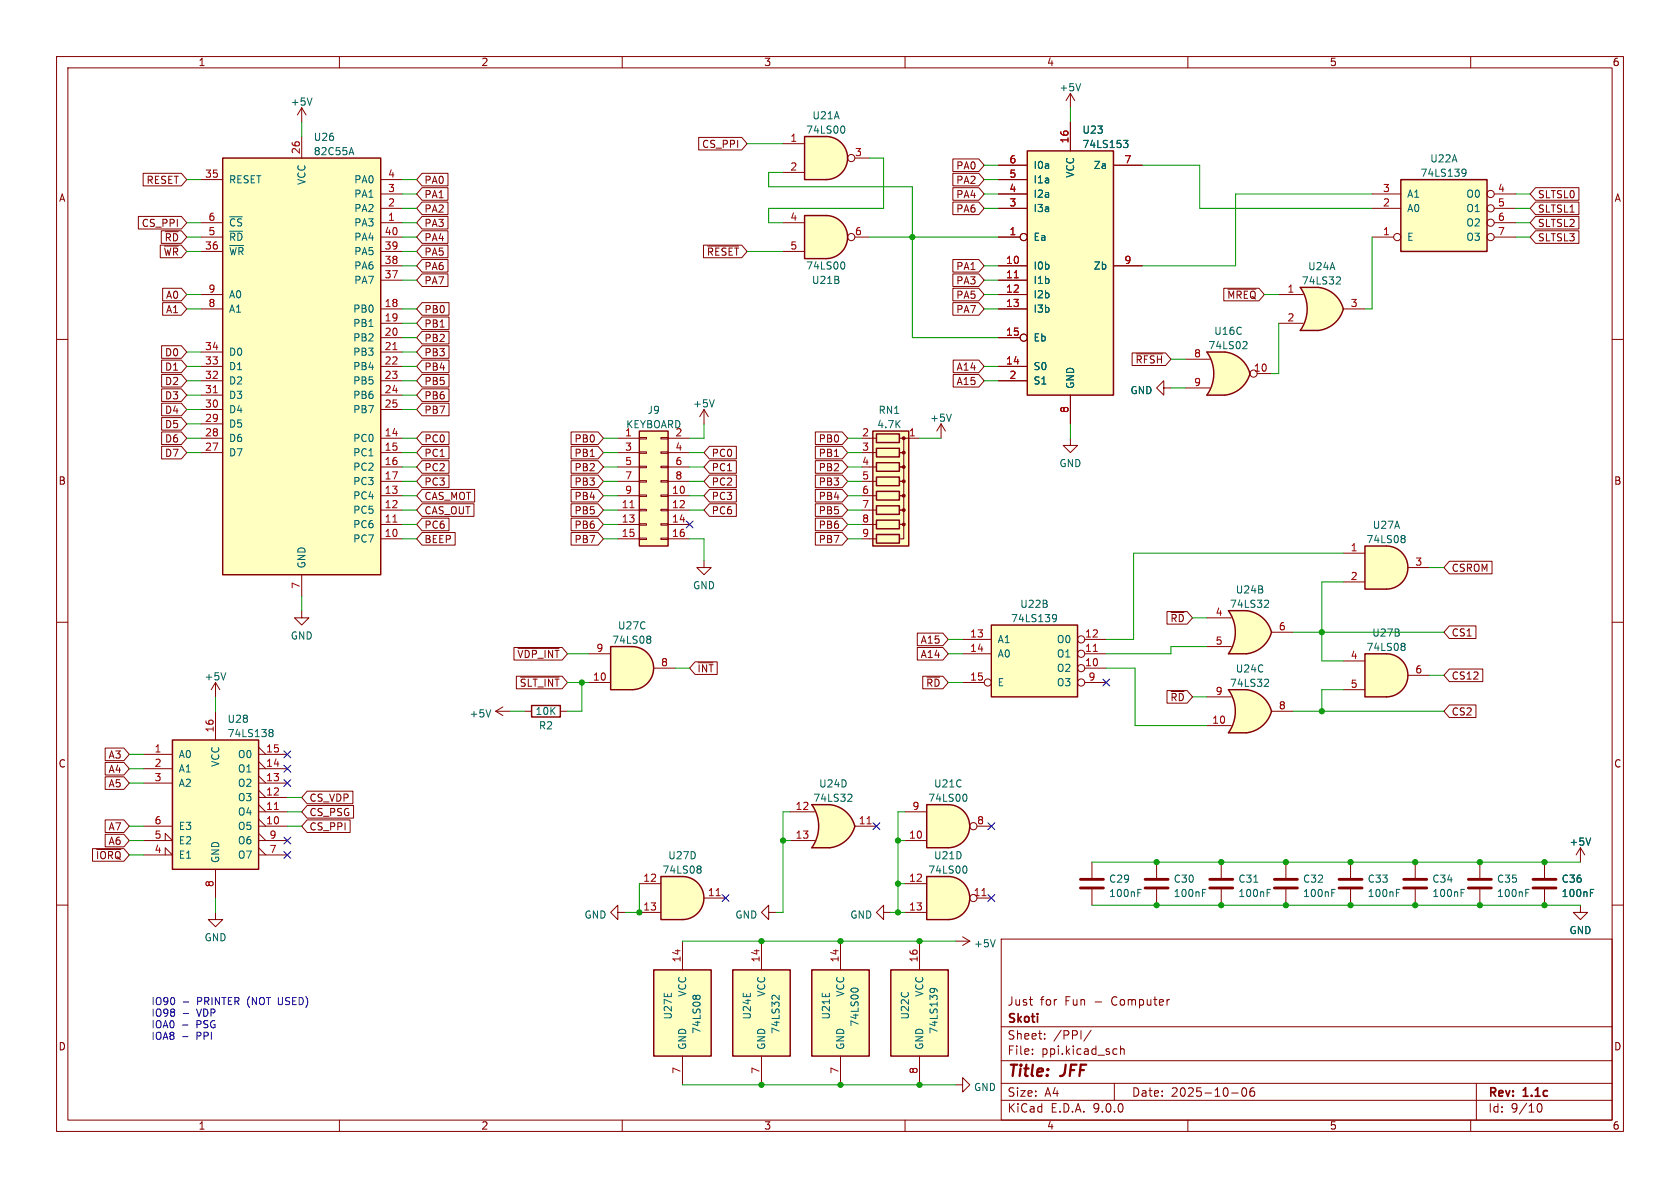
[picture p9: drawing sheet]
<svg xmlns="http://www.w3.org/2000/svg" width="297mm" height="210mm" viewBox="0 0 297 210" stroke-linecap="round" stroke-linejoin="round" font-family="sans-serif">
<g fill="none" stroke="#840000" stroke-width=".18">
<path d="M10 10h277v190h-277zM12 12h273v186h-273zM60 10v2M110 10v2M160 10v2M210 10v2M260 10v2M10 60h2M285 60h2M10 110h2M285 110h2M250.2 152.4v2.8"/>
<path d="M250.2 157.2v2.8M273 152.4v2.8M273 157.2v2.8M279.4 149.9l-.8 1.2M279.4 149.9l.8 1.2M279.4 149.9v2.5M10 160h2M38.1 161.3v1.3h1.3l-1.3 1.2-1.3-1.2h1.3M156.2 161.3v-1.3l-1.3 1.3 1.3 1.3v-1.3h1.3M177 166h108v32h-108zM182 176.7h.5M182.4 177.7h.1"/>
<path d="M206.6 176.7h.1M279.4 160v1.3h1.3l-1.3 1.3-1.3-1.3h1.3M285 160h2M60 198v2M110 198v2M160 198v2M177 194.5h108M177 191.5h108M177 187.5h108M177 181.5h108M182.5 186.3v.1M182.5 185.5v.1"/>
<path d="M184.7 183.6v.1M184.7 182.8v.1M192.9 182.1l-1.3 2M197 191.5v3M197.3 185.4l.2 .1M197.5 186.3l-.2 .1M198.1 184.9v1.5M198.1 185.5l.2-.1 .4 .1v.9M210 198v2M217.7 193.2h1.2M219.7 192.4l.2-.1a.81 .81 0 0 1 .6 .6 .81 .81 0 0 1-.3 .8l-.2 .1a.81 .81 0 0 1-.3-1.4zM221.7 192.3a.59 .59 0 0 0-.7 .6v.6l.1 .2 .4 .1 .2-.1 .1-.5-.1-.3h-.5l-.2 .3"/>
<path d="M260 198v2M261 191.5v6.5M271.7 195.7l.2-.5 .2-.1a.81 .81 0 0 1 .6 .6 .81 .81 0 0 1-.3 .8h-.4l-.3-.5"/>
</g>
<path d="M248.2 155.4h4M248.2 157h4M271 155.4h4.1M271 157h4.1" fill="none" stroke="#840000" stroke-width=".51"/>
<path d="M258.3 157.8h.4M258.3 157.2h.6M281.2 157.8h.4M281.2 157.2h.6M281.2 148.1l-.4 1.3" fill="none" stroke="#006464" stroke-width=".18"/>
<path d="M115.6 171.5h10.1v15.2h-10.1z" fill="#ffffc2"/>
<path d="M115.6 171.5h10.1v15.2h-10.1z" fill="none" stroke="#840000" stroke-width=".25"/>
<path d="M261.6 152.4v2.8M261.6 157.2v2.8M120.6 166.4v5.1M135.9 161.3v-1.3l-1.3 1.3 1.3 1.3v-1.3h1.3M120.6 186.7v5.1" fill="none" stroke="#840000" stroke-width=".18"/>
<path d="M269.7 157.8h.5M269.7 157.2h.6M123 176.2l-.3-.3-.2 .3v.2M123 176.2l.3-.3h.2l.2 .2 .1 .3M123 176.2v.2" fill="none" stroke="#006464" stroke-width=".18"/>
<path d="M259.6 155.4h4.1M259.6 157h4.1" fill="none" stroke="#840000" stroke-width=".51"/>
<path d="M113 76.2h5.1v20.3h-5.1z" fill="#ffffc2"/>
<path d="M113 76.2h5.1v20.3h-5.1z" fill="none" stroke="#840000" stroke-width=".25"/>
<g fill="none" stroke="#840000" stroke-width=".18">
<path d="M109.2 77.5h3.8M113 77.3h1.3v.3h-1.3zM113 79.9h1.3v.2h-1.3zM116.8 77.3h1.3v.3h-1.3zM116.8 79.9h1.3v.2h-1.3zM118.1 77.5h3.8M109.2 80h3.8M109.2 82.6h3.8M109.2 85.1h3.8M109.2 87.6h3.8M109.2 90.2h3.8M109.2 92.7h3.8"/>
<path d="M109.2 95.3h3.8M113 82.4h1.3v.3h-1.3zM113 85h1.3v.2h-1.3zM113 87.5h1.3v.3h-1.3zM113 90h1.3v.3h-1.3zM113 92.6h1.3v.2h-1.3zM113 95.1h1.3v.3h-1.3zM116.8 82.4h1.3v.3h-1.3zM116.8 85h1.3v.2h-1.3zM116.8 87.5h1.3v.3h-1.3zM116.8 90h1.3v.3h-1.3zM116.8 92.6h1.3v.2h-1.3z"/>
<path d="M116.8 95.1h1.3v.3h-1.3zM118.1 80h3.8M118.1 82.6h3.8M118.1 85.1h3.8M118.1 87.6h3.8M118.1 90.2h3.8M118.1 92.7h3.8M118.1 95.3h3.8M215.9 152.4v2.8M215.9 157.2v2.8"/>
</g>
<path d="M111.4 89.8h.7" fill="none" stroke="#a90000" stroke-width=".18"/>
<path d="M213.9 155.4h4M213.9 157h4" fill="none" stroke="#840000" stroke-width=".51"/>
<path d="M221.7 156h.7M224 157.8h.4M224 157.2h.6" fill="none" stroke="#006464" stroke-width=".18"/>
<path d="M154.3 76.2h6.4v20.3h-6.4z" fill="#ffffc2"/>
<path d="M154.3 76.2h6.4v20.3h-6.4zM154.9 76.7h4.1v1.5h-4.1zM154.9 79.2h4.1v1.6h-4.1zM154.9 81.8h4.1v1.5h-4.1zM154.9 84.3h4.1v1.6h-4.1zM154.9 86.9h4.1v1.5h-4.1zM154.9 89.4h4.1v1.5h-4.1zM154.9 91.9h4.1v1.6h-4.1zM154.9 94.5h4.1v1.5h-4.1z" fill="none" stroke="#840000" stroke-width=".25"/>
<g fill="#840000" stroke="#840000" stroke-width=".18">
<circle cx="159.8" cy="77.5" r=".25"/>
<circle cx="159.8" cy="80" r=".25"/>
<circle cx="159.8" cy="82.5" r=".25"/>
<circle cx="159.8" cy="85.1" r=".25"/>
<circle cx="159.8" cy="87.6" r=".25"/>
<circle cx="159.8" cy="90.2" r=".25"/>
<circle cx="159.8" cy="92.7" r=".25"/>
</g>
<g fill="none" stroke="#840000" stroke-width=".18">
<path d="M153.7 77.5h1.2M159 77.5h.8v2.5h-.8h.8v2.6h-.8h.8v2.5h-.8h.8v2.5h-.8h.8v2.6h-.8h.8v2.5h-.8h.8v2.6h-.8M160 77.5h2.6M166.4 74.9l-.8 1.3M166.4 74.9l.7 1.3M166.4 74.9v2.6M153.7 80h1.2M153.7 82.6h1.2M153.7 85.1h1.2M153.7 87.6h1.2M153.7 90.2h1.2M153.7 92.7h1.2"/>
<path d="M153.7 95.3h1.2"/>
</g>
<path d="M168.2 73.2l-.4 1.3" fill="none" stroke="#006464" stroke-width=".18"/>
<path d="M143.5 142.2h3.2M143.5 149.9h3.2" fill="none" stroke="#ffffc2" stroke-width=".18"/>
<g fill="#ffffc2" stroke="#ffffc2" stroke-width=".18">
<path d="M146.1 144.7l5 1.4a5.2 5.2 0 0 1-4.4 3.8z"/>
<path d="M146.7 142.2a5.1 5.1 0 0 1 4.4 3.9l-4.9 1.2z"/>
</g>
<path d="M143.5 142.2h3.2v7.7h-3.2a6.7 6.7 0 0 0 0-7.7z" fill="#ffffc2"/>
<path d="M94 124.7h5.1v2h-5.1zM143.5 142.2h3.2a5.1 5.1 0 0 1 4.4 3.9 5.2 5.2 0 0 1-4.4 3.8h-3.2a6.6 6.6 0 0 0 0-7.7z" fill="none" stroke="#840000" stroke-width=".25"/>
<path d="M87.6 125.7h2.6M87.6 125.7l1.3 .8M88.9 125l-1.3 .7M92.7 125.7h1.3M99.1 125.7h1.2M139.7 143.5h4.3M139.7 148.6h4.3M151.1 146.1h3.8" fill="none" stroke="#840000" stroke-width=".18"/>
<path d="M153.3 145.6h.7" fill="none" stroke="#a90000" stroke-width=".18"/>
<path d="M86.8 125.5l-.5 1.2M150.1 140.4h.4l.1 .3-.8 1h.8" fill="none" stroke="#006464" stroke-width=".18"/>
<path d="M245.1 115.6a3.8 3.8 0 0 1 3.8 3.8 3.8 3.8 0 0 1-3.8 3.8z" fill="#ffffc2" stroke="#ffffc2" stroke-width=".18"/>
<path d="M241.3 115.6h3.8v7.6h-3.8z" fill="#ffffc2"/>
<path d="M241.3 115.6h3.8a3.8 3.8 0 0 1 3.8 3.8 3.8 3.8 0 0 1-3.8 3.8h-3.8z" fill="none" stroke="#840000" stroke-width=".25"/>
<path d="M237.5 116.8h3.8M248.9 119.4h3.8M237.5 121.9h3.8M204.5 152.4v2.8M204.5 157.2v2.8" fill="none" stroke="#840000" stroke-width=".18"/>
<path d="M247.9 113.7h.3l.2 .3-.2 .3M247.9 114.3h.3M248.2 114.3l.2 .2v.2l-.1 .2-.4 .1M212.6 157.8h.4M212.6 157.2h.6" fill="none" stroke="#006464" stroke-width=".18"/>
<path d="M202.4 155.4h4.1M202.4 157h4.1" fill="none" stroke="#840000" stroke-width=".51"/>
<path d="M39.4 27.9h27.9v73.7h-27.9z" fill="#ffffc2"/>
<path d="M39.4 27.9h27.9v73.7h-27.9z" fill="none" stroke="#840000" stroke-width=".25"/>
<g fill="none" stroke="#840000" stroke-width=".18">
<path d="M35.6 31.8h3.8M35.6 39.4h3.8M53.3 24.1v3.8M67.3 31.8h3.8M67.3 39.4h3.8M67.3 34.3h3.8M67.3 36.8h3.8M35.6 41.9h3.8M35.6 44.5h3.8M35.6 52.1h3.8M35.6 54.6h3.8M67.3 41.9h3.8"/>
<path d="M67.3 44.5h3.8M67.3 54.6h3.8M67.3 47h3.8M67.3 49.5h3.8M67.3 57.2h3.8M67.3 59.7h3.8M35.6 62.2h3.8M35.6 64.8h3.8M35.6 67.3h3.8M35.6 69.9h3.8M35.6 72.4h3.8M35.6 74.9h3.8"/>
<path d="M35.6 77.5h3.8M67.3 62.2h3.8M67.3 64.8h3.8M67.3 67.3h3.8M67.3 69.9h3.8M67.3 72.4h3.8M67.3 77.5h3.8M35.6 80h3.8M67.3 80h3.8M67.3 82.6h3.8M67.3 85.1h3.8M67.3 87.6h3.8"/>
<path d="M67.3 90.2h3.8M67.3 92.7h3.8M67.3 95.3h3.8M53.3 101.6v3.8M193 152.4v2.8M193 157.2v2.8"/>
</g>
<path d="M37.7 69.4h.7M69.5 61.8h.7M69.5 92.3h.7" fill="none" stroke="#a90000" stroke-width=".18"/>
<path d="M61.8 27h.6M62.1 26.1l.4 1.3M201.2 157.8h.4M201.2 157.2h.6" fill="none" stroke="#006464" stroke-width=".18"/>
<path d="M191 155.4h4.1M191 157h4.1" fill="none" stroke="#840000" stroke-width=".51"/>
<path d="M167.6 142.2a3.8 3.8 0 0 1 3.8 3.9 3.8 3.8 0 0 1-3.8 3.8z" fill="#ffffc2" stroke="#ffffc2" stroke-width=".18"/>
<path d="M163.8 142.2h3.8v7.7h-3.8z" fill="#ffffc2"/>
<path d="M163.8 142.2h3.8a3.8 3.8 0 0 1 3.8 3.9 3.8 3.8 0 0 1-3.8 3.8h-3.8z" fill="none" stroke="#840000" stroke-width=".25"/>
<g fill="none" stroke="#840000" stroke-width=".18">
<path d="M160 143.5h3.8M160 148.6h3.8M172.7 146.1h2.6"/>
<circle cx="172.1" cy="146" r=".63"/>
</g>
<path d="M170.6 140.4a.79 .79 0 0 1 0 1.3" fill="none" stroke="#006464" stroke-width=".18"/>
<path d="M167.6 154.9a3.8 3.8 0 0 1 3.8 3.9 3.8 3.8 0 0 1-3.8 3.8z" fill="#ffffc2" stroke="#ffffc2" stroke-width=".18"/>
<path d="M163.8 154.9h3.8v7.7h-3.8z" fill="#ffffc2"/>
<path d="M163.8 154.9h3.8a3.8 3.8 0 0 1 3.8 3.9 3.8 3.8 0 0 1-3.8 3.8h-3.8z" fill="none" stroke="#840000" stroke-width=".25"/>
<g fill="none" stroke="#840000" stroke-width=".18">
<path d="M160 156.2h3.8M172.7 158.8h2.6M160 161.3h3.8"/>
<circle cx="172.1" cy="158.7" r=".63"/>
</g>
<path d="M173.6 158.3h.7" fill="none" stroke="#a90000" stroke-width=".18"/>
<path d="M170.6 153.1a.79 .79 0 0 1 0 1.3" fill="none" stroke="#006464" stroke-width=".18"/>
<path d="M111.8 114.3a3.8 3.8 0 0 1 3.8 3.8 3.8 3.8 0 0 1-3.8 3.8z" fill="#ffffc2" stroke="#ffffc2" stroke-width=".18"/>
<path d="M107.9 114.3h3.9v7.6h-3.9z" fill="#ffffc2"/>
<path d="M107.9 114.3h3.9a3.8 3.8 0 0 1 3.8 3.8 3.8 3.8 0 0 1-3.8 3.8h-3.9z" fill="none" stroke="#840000" stroke-width=".25"/>
<path d="M104.1 115.6h3.8M115.6 118.1h3.8M104.1 120.7h3.8M109.2 161.3v-1.3l-1.3 1.3 1.3 1.3v-1.3h1.3" fill="none" stroke="#840000" stroke-width=".18"/>
<path d="M114.6 112.4h.2l.3 .3-.3 .3M114.6 113h.2M114.8 113l.3 .2v.3l-.2 .2h-.3" fill="none" stroke="#006464" stroke-width=".18"/>
<path d="M120.6 154.9a3.8 3.8 0 0 1 3.8 3.9 3.8 3.8 0 0 1-3.8 3.8z" fill="#ffffc2" stroke="#ffffc2" stroke-width=".18"/>
<path d="M116.8 154.9h3.8v7.7h-3.8z" fill="#ffffc2"/>
<path d="M116.8 154.9h3.8a3.8 3.8 0 0 1 3.8 3.9 3.8 3.8 0 0 1-3.8 3.8h-3.8z" fill="none" stroke="#840000" stroke-width=".25"/>
<path d="M53.3 19.1l-.7 1.2M53.3 19.1l.8 1.2M53.3 19.1v2.5M113 156.2h3.8M124.5 158.8h3.8M113 161.3h3.8" fill="none" stroke="#840000" stroke-width=".18"/>
<path d="M126.6 158.3h.7" fill="none" stroke="#a90000" stroke-width=".18"/>
<path d="M55.2 17.3l-.5 1.3M123.5 153.1h.2l.2 .2-.2 .3M123.5 153.6h.2M123.7 153.6l.2 .3v.2l-.1 .2-.3 .1" fill="none" stroke="#006464" stroke-width=".18"/>
<path d="M129.5 171.5h10.2v15.2h-10.2z" fill="#ffffc2"/>
<path d="M129.5 171.5h10.2v15.2h-10.2z" fill="none" stroke="#840000" stroke-width=".25"/>
<path d="M134.6 166.4v5.1M134.6 186.7v5.1" fill="none" stroke="#840000" stroke-width=".18"/>
<path d="M137.7 175.9v.8l-.9-.8-.3 .2v.4" fill="none" stroke="#006464" stroke-width=".18"/>
<path d="M157.5 171.5h10.1v15.2h-10.1z" fill="#ffffc2"/>
<path d="M157.5 171.5h10.1v15.2h-10.1z" fill="none" stroke="#840000" stroke-width=".25"/>
<path d="M162.6 166.4v5.1M162.6 186.7v5.1" fill="none" stroke="#840000" stroke-width=".18"/>
<path d="M164.5 175.3l-.1-.3 .1-.2a.84 .84 0 0 1 1.2 .3v.2M165 174.7l.2 .3-.1 .3" fill="none" stroke="#006464" stroke-width=".18"/>
<path d="M143.5 171.5h10.2v15.2h-10.2z" fill="#ffffc2"/>
<path d="M143.5 171.5h10.2v15.2h-10.2z" fill="none" stroke="#840000" stroke-width=".25"/>
<path d="M148.6 166.4v5.1M168.9 166.4h2.5M170.2 165.6l1.2 .8M171.4 166.4l-1.2 .7M148.6 186.7v5.1" fill="none" stroke="#840000" stroke-width=".18"/>
<path d="M150.4 175a.79 .79 0 0 1 1.3 0M175.9 166.1l-.4 1.3" fill="none" stroke="#006464" stroke-width=".18"/>
<path d="M175.3 110.5h15.2v12.7h-15.2z" fill="#ffffc2"/>
<path d="M175.3 110.5h15.2v12.7h-15.2z" fill="none" stroke="#840000" stroke-width=".25"/>
<g fill="none" stroke="#840000" stroke-width=".18">
<path d="M170.2 113h5.1M170.2 115.6h5.1M191.8 113h3.8M191.8 115.6h3.8M191.8 118.1h3.8M170.2 120.7h3.8M191.8 120.7h3.8"/>
<circle cx="191.1" cy="115.6" r=".63"/>
<circle cx="191.1" cy="118.1" r=".63"/>
<circle cx="191.1" cy="113" r=".63"/>
<circle cx="174.6" cy="120.6" r=".63"/>
<circle cx="191.1" cy="120.6" r=".63"/>
</g>
<path d="M193.3 115.2h.7" fill="none" stroke="#a90000" stroke-width=".18"/>
<path d="M186.2 108.7l.3-.1 .2 .2a.84 .84 0 0 1-.3 1.1h-.2M186.8 109.2l-.3 .2h-.3" fill="none" stroke="#006464" stroke-width=".18"/>
<path d="M30.5 130.8h15.2v22.9h-15.2z" fill="#ffffc2"/>
<path d="M30.5 130.8h15.2v22.9h-15.2z" fill="none" stroke="#840000" stroke-width=".25"/>
<g fill="none" stroke="#840000" stroke-width=".18">
<path d="M25.4 133.4h5.1M25.4 135.9h5.1M25.4 138.4h5.1M38.1 120.7v2.5M38.1 125.7v5.1M38.1 120.7l-.8 1.2M38.1 120.7l.8 1.2M45.7 133.4h5.1M45.7 135.9h5.1M45.7 138.4h5.1M45.7 132.1l1.3 1.3M45.7 134.6l1.3 1.3"/>
<path d="M45.7 137.2l1.3 1.2M45.7 139.7l1.3 1.3M25.4 148.6h5.1l-1.3-1.3v1.3M25.4 151.1h5.1l-1.3-1.2v1.2M25.4 146.1h5.1M38.1 153.7v5.1M45.7 146.1h5.1M45.7 148.6h5.1M45.7 151.1h5.1M45.7 141h5.1M45.7 143.5h5.1M45.7 142.2l1.3 1.3"/>
<path d="M45.7 144.8l1.3 1.3M45.7 147.3l1.3 1.3M45.7 149.9l1.3 1.2M168.9 191.8h1.3v-1.3l1.2 1.3-1.2 1.2v-1.2"/>
</g>
<path d="M48.5 143.1h.7" fill="none" stroke="#a90000" stroke-width=".18"/>
<path d="M39.9 118.9l-.4 1.3M47.7 129.4l.1 .1M47.7 129h.3l.2 .1 .1 .2-.3 .2M47.8 129.5h.2M47.8 129.5l-.1 .1M48 129.5l.3 .2-.1 .4-.2 .1h-.3" fill="none" stroke="#006464" stroke-width=".18"/>
<path d="M217.2 121.9h3.1M217.2 129.5h3.1" fill="none" stroke="#ffffc2" stroke-width=".18"/>
<g fill="#ffffc2" stroke="#ffffc2" stroke-width=".18">
<path d="M219.8 124.4l5 1.3a5.2 5.2 0 0 1-4.4 3.8z"/>
<path d="M220.4 121.9a5.1 5.1 0 0 1 4.4 3.8l-5 1.3z"/>
</g>
<path d="M217.2 121.9h3.1v7.6h-3.1a6.7 6.7 0 0 0 0-7.6z" fill="#ffffc2"/>
<path d="M217.2 121.9h3.1a5.1 5.1 0 0 1 4.5 3.8 5.2 5.2 0 0 1-4.4 3.8h-3.2a6.6 6.6 0 0 0 0-7.6z" fill="none" stroke="#840000" stroke-width=".25"/>
<path d="M53.3 108v1.2h1.3l-1.3 1.3-1.2-1.3h1.2M213.4 123.2h4.3M213.4 128.3h4.3M224.8 125.7h3.8" fill="none" stroke="#840000" stroke-width=".18"/>
<path d="M223.7 120.1h.5l.1 .3-.8 .9h.8" fill="none" stroke="#006464" stroke-width=".18"/>
<path d="M217.2 108h3.1M217.2 115.6h3.1" fill="none" stroke="#ffffc2" stroke-width=".18"/>
<g fill="#ffffc2" stroke="#ffffc2" stroke-width=".18">
<path d="M219.8 110.4l5 1.4a5.2 5.2 0 0 1-4.4 3.8z"/>
<path d="M220.4 108a5.1 5.1 0 0 1 4.4 3.8l-5 1.3z"/>
</g>
<path d="M217.2 108h3.1v7.6h-3.1a6.7 6.7 0 0 0 0-7.6z" fill="#ffffc2"/>
<path d="M217.2 108h3.1a5.1 5.1 0 0 1 4.5 3.8 5.2 5.2 0 0 1-4.4 3.8h-3.2a6.6 6.6 0 0 0 0-7.6z" fill="none" stroke="#840000" stroke-width=".25"/>
<path d="M213.4 109.2h4.3M213.4 114.3h4.3M224.8 111.8h3.8" fill="none" stroke="#840000" stroke-width=".18"/>
<path d="M223.7 106.1l.5 .1 .1 .3-.8 .9h.8" fill="none" stroke="#006464" stroke-width=".18"/>
<path d="M146 38.1a3.8 3.8 0 0 1 3.8 3.8 3.8 3.8 0 0 1-3.8 3.8z" fill="#ffffc2" stroke="#ffffc2" stroke-width=".18"/>
<path d="M142.2 38.1h3.8v7.6h-3.8z" fill="#ffffc2"/>
<path d="M142.2 38.1h3.8a3.8 3.8 0 0 1 3.8 3.8 3.8 3.8 0 0 1-3.8 3.8h-3.8z" fill="none" stroke="#840000" stroke-width=".25"/>
<g fill="none" stroke="#840000" stroke-width=".18">
<path d="M138.4 39.4h3.8M138.4 44.5h3.8M151.1 41.9h2.6"/>
<circle cx="150.5" cy="41.9" r=".63"/>
</g>
<path d="M149 46.3a.79 .79 0 0 1 0 1.3" fill="none" stroke="#006464" stroke-width=".18"/>
<path d="M146 24.1a3.8 3.8 0 0 1 3.8 3.8 3.8 3.8 0 0 1-3.8 3.9z" fill="#ffffc2" stroke="#ffffc2" stroke-width=".18"/>
<path d="M142.2 24.1h3.8v7.7h-3.8z" fill="#ffffc2"/>
<path d="M142.2 24.1h3.8a3.8 3.8 0 0 1 3.8 3.8 3.8 3.8 0 0 1-3.8 3.9h-3.8z" fill="none" stroke="#840000" stroke-width=".25"/>
<g fill="none" stroke="#840000" stroke-width=".18">
<path d="M138.4 25.4h3.8M138.4 30.5h3.8M151.1 27.9h2.6"/>
<circle cx="150.5" cy="27.9" r=".63"/>
</g>
<path d="M149 22.3a.79 .79 0 0 1 0 1.2" fill="none" stroke="#006464" stroke-width=".18"/>
<path d="M245.1 96.5a3.8 3.8 0 0 1 3.8 3.8 3.8 3.8 0 0 1-3.8 3.8z" fill="#ffffc2" stroke="#ffffc2" stroke-width=".18"/>
<path d="M241.3 96.5h3.8v7.6h-3.8z" fill="#ffffc2"/>
<path d="M241.3 96.5h3.8a3.8 3.8 0 0 1 3.8 3.8 3.8 3.8 0 0 1-3.8 3.8h-3.8z" fill="none" stroke="#840000" stroke-width=".25"/>
<path d="M237.5 97.8h3.8M237.5 102.9h3.8M248.9 100.3h3.8" fill="none" stroke="#840000" stroke-width=".18"/>
<path d="M247.9 94.7h.3l.2 .2-.2 .3M247.9 95.2h.3M248.2 95.2l.2 .3v.2l-.1 .2h-.4" fill="none" stroke="#006464" stroke-width=".18"/>
<path d="M247.6 31.8h15.3v12.7h-15.3z" fill="#ffffc2"/>
<path d="M247.6 31.8h15.3v12.7h-15.3z" fill="none" stroke="#840000" stroke-width=".25"/>
<g fill="none" stroke="#840000" stroke-width=".18">
<path d="M242.6 34.3h5M242.6 36.8h5M264.2 34.3h3.8M264.2 36.8h3.8M264.2 39.4h3.8M242.6 41.9h3.8M264.2 41.9h3.8M124.5 72.4l-.8 1.3M124.5 72.4l.7 1.3M124.5 72.4v2.5M124.5 99.1v1.2h1.2l-1.2 1.3-1.3-1.3h1.3"/>
<circle cx="263.5" cy="39.4" r=".63"/>
<circle cx="263.5" cy="34.3" r=".63"/>
<circle cx="263.5" cy="36.8" r=".63"/>
<circle cx="247" cy="41.9" r=".63"/>
<circle cx="263.5" cy="41.9" r=".63"/>
</g>
<path d="M258.6 30l.3-.1 .2 .1a.84 .84 0 0 1-.3 1.2h-.2M259.2 30.4l-.3 .3-.3-.1M126.3 70.7l-.4 1.2" fill="none" stroke="#006464" stroke-width=".18"/>
<path d="M181.6 26.7h15.2v43.2h-15.2z" fill="#ffffc2"/>
<path d="M181.6 26.7h15.2v43.2h-15.2z" fill="none" stroke="#840000" stroke-width=".25"/>
<g fill="none" stroke="#840000" stroke-width=".18">
<path d="M189.2 16.5v2.6M189.2 16.5l-.7 1.3M189.2 16.5l.8 1.3M176.5 29.2h5.1M176.5 31.8h5.1M176.5 34.3h5.1M176.5 36.8h5.1M189.2 21.6v5.1M196.8 29.2h5.1M176.5 41.9h3.8M176.5 47h5.1M176.5 49.5h5.1"/>
<path d="M176.5 52.1h5.1M176.5 54.6h5.1M176.5 59.7h3.8M196.8 47h5.1M176.5 64.8h5.1M176.5 67.3h5.1M189.2 69.9v5"/>
<circle cx="181" cy="59.7" r=".63"/>
<circle cx="181" cy="41.9" r=".63"/>
</g>
<path d="M179.3 49.1h.7" fill="none" stroke="#a90000" stroke-width=".18"/>
<path d="M191 14.8l-.4 1.3M198.6 24.8h.8l-.4 .5 .3 .1 .1 .4-.2 .3h-.4" fill="none" stroke="#006464" stroke-width=".18"/>
<path d="M229.9 50.8h3.1M229.9 58.4h3.1" fill="none" stroke="#ffffc2" stroke-width=".18"/>
<g fill="#ffffc2" stroke="#ffffc2" stroke-width=".18">
<path d="M232.5 53.3l5 1.3a5.2 5.2 0 0 1-4.4 3.8z"/>
<path d="M233.1 50.8a5.1 5.1 0 0 1 4.4 3.8l-5 1.3z"/>
</g>
<path d="M229.9 50.8h3.1v7.6h-3.1a6.7 6.7 0 0 0 0-7.6z" fill="#ffffc2"/>
<path d="M229.9 50.8h3.1a5.1 5.1 0 0 1 4.5 3.8 5.2 5.2 0 0 1-4.4 3.8h-3.2a6.6 6.6 0 0 0 0-7.6z" fill="none" stroke="#840000" stroke-width=".25"/>
<path d="M226.1 52.1h4.3M226.1 57.2h4.3M237.5 54.6h3.8M189.2 77.5v1.2h1.3l-1.3 1.3-1.2-1.3h1.2M205.7 68.6v-1.3l-1.2 1.3 1.2 1.3v-1.3h1.3" fill="none" stroke="#840000" stroke-width=".18"/>
<path d="M236.4 48.9l.5 .1 .1 .3-.8 .9h.8" fill="none" stroke="#006464" stroke-width=".18"/>
<path d="M213.4 62.2h3.1M213.4 69.9h3.1" fill="none" stroke="#ffffc2" stroke-width=".18"/>
<g fill="#ffffc2" stroke="#ffffc2" stroke-width=".18">
<path d="M216 64.7l5 1.3a5.2 5.2 0 0 1-4.4 3.9z"/>
<path d="M216.6 62.2a5.1 5.1 0 0 1 4.4 3.8l-5 1.3z"/>
</g>
<path d="M213.4 62.2h3.1v7.7h-3.1a6.7 6.7 0 0 0 0-7.7z" fill="#ffffc2"/>
<path d="M216.5 62.2h-3.1a6.6 6.6 0 0 1 0 7.7h3.1M216.6 62.2a5.2 5.2 0 0 1 4.4 3.8 5.2 5.2 0 0 1-4.4 3.9" fill="none" stroke="#840000" stroke-width=".25"/>
<g fill="none" stroke="#840000" stroke-width=".18">
<path d="M24.5 38.3h7.6l.9 1.1-.9 1.1h-7.6zM25.3 30.6h6.8l.9 1.2-.9 1.1h-6.8zM74.6 33.2h4.6v2.2h-4.6l-.9-1.1zM74.6 30.6h4.6v2.3h-4.6l-.9-1.1zM74.6 35.7h4.6v2.2h-4.6l-.9-1.1zM74.6 38.3h4.6v2.2h-4.6l-.9-1.1zM123.5 24.3h7.6l1 1.1-1 1.1h-7.6zM168.5 35.7h4.5l1 1.1-1 1.1h-4.5zM168.5 33.2h4.5l1 1.1-1 1.1h-4.5zM168.5 30.6h4.5l1 1.2-1 1.1h-4.5zM168.5 28.1h4.5l1 1.1-1 1.1h-4.5zM176.5 29.2h5.1"/>
<path d="M176.5 31.8h5.1M176.5 34.3h5.1M176.5 36.8h5.1M189.2 21.6v5.1M196.8 29.2h5.1M271.5 33.2h7.6v2.2h-7.6l-1-1.1zM271.5 38.3h7.6v2.2h-7.6l-1-1.1zM271.5 35.7h7.6v2.2h-7.6l-1-1.1zM28.3 43.3h3.8l.9 1.2-.9 1.1h-3.8zM28.5 40.8h3.6l.9 1.1-.9 1.1h-3.6zM28.8 51h3.3l.9 1.1-.9 1.1h-3.3zM28.8 53.5h3.3l.9 1.1-.9 1.1h-3.3z"/>
<path d="M74.6 40.8h4.6v2.2h-4.6l-.9-1.1zM74.6 56h4.8v2.3h-4.8l-.9-1.1zM74.6 58.6h4.8v2.2h-4.8l-.9-1.1zM74.6 53.5h4.8v2.2h-4.8l-.9-1.1zM74.6 45.9h4.6v2.2h-4.6l-.9-1.1zM74.6 43.3h4.6v2.3h-4.6l-.9-1.1zM74.6 48.4h4.6v2.2h-4.6l-.9-1.1zM124.4 43.3h6.7l1 1.2-1 1.1h-6.7zM125.1 43.5h5.5M168.5 48.4h4.5l1 1.1-1 1.1h-4.5zM168.5 45.9h4.5l1 1.1-1 1.1h-4.5zM168.5 51h4.5l1 1.1-1 1.1h-4.5z"/>
<path d="M168.5 53.5h4.5l1 1.1-1 1.1h-4.5zM176.5 41.9h3.8M176.5 47h5.1M176.5 49.5h5.1M176.5 52.1h5.1M176.5 54.6h5.1M176.5 59.7h3.8M196.8 47h5.1M216.4 51h6.2l.9 1.1-.9 1.1h-6.2zM217.1 51.1h4.9M271.5 40.8h7.6v2.2h-7.6l-1-1.1zM28.6 76.4h3.5l.9 1.1-.9 1.1h-3.5z"/>
<path d="M28.6 78.9h3.5l.9 1.1-.9 1.1h-3.5zM28.6 61.1h3.5l.9 1.1-.9 1.1h-3.5zM28.6 66.2h3.5l.9 1.1-.9 1.1h-3.5zM28.6 73.8h3.5l.9 1.1-.9 1.1h-3.5zM28.6 71.3h3.5l.9 1.1-.9 1.1h-3.5zM28.6 68.7h3.5l.9 1.2-.9 1.1h-3.5zM28.6 63.7h3.5l.9 1.1-.9 1.1h-3.5zM74.6 61.1h4.8v2.2h-4.8l-.9-1.1zM74.6 63.7h4.8v2.2h-4.8l-.9-1.1zM74.6 66.2h4.8v2.2h-4.8l-.9-1.1zM74.6 71.3h4.8v2.2h-4.8l-.9-1.1zM74.6 68.7h4.8v2.3h-4.8l-.9-1.1z"/>
<path d="M74.6 76.4h4.8v2.2h-4.8l-.9-1.1zM74.6 78.9h4.8v2.2h-4.8l-.9-1.1zM101 78.9h4.7l1 1.1-1 1.1h-4.7zM101 76.4h4.7l1 1.1-1 1.1h-4.7zM125.4 78.9h4.8v2.2h-4.8l-.9-1.1zM144.1 78.9h4.8l1 1.1-1 1.1h-4.8zM144.1 76.4h4.8l1 1.1-1 1.1h-4.8zM168.5 63.7h4.5l1 1.1-1 1.1h-4.5zM168.5 66.2h4.5l1 1.1-1 1.1h-4.5zM176.5 64.8h5.1M176.5 67.3h5.1M189.2 69.9v5"/>
<path d="M200.1 62.4h6l.9 1.1-.9 1.1h-6zM200.9 62.5h4.6M209.5 63.5h4.4M209.5 68.6h4.4M222.2 66h2.6M74.6 86.5h9.3v2.2h-9.3l-.9-1.1zM74.6 81.4h4.8v2.3h-4.8l-.9-1.1zM74.6 91.6h4.8v2.2h-4.8l-.9-1.1zM74.6 84h4.8v2.2h-4.8l-.9-1.1zM74.6 94.1h5.9v2.3h-5.9l-.9-1.1zM74.6 89.1h9.2v2.2h-9.2l-.9-1.1zM101 91.6h4.7l1 1.1-1 1.1h-4.7z"/>
<path d="M101 89.1h4.7l1 1.1-1 1.1h-4.7zM101 84h4.7l1 1.1-1 1.1h-4.7zM101 86.5h4.7l1 1.1-1 1.1h-4.7zM101 94.1h4.7l1 1.2-1 1.1h-4.7zM101 81.4h4.7l1 1.2-1 1.1h-4.7zM125.4 89.1h4.8v2.2h-4.8l-.9-1.1zM125.4 86.5h4.8v2.2h-4.8l-.9-1.1zM125.4 84h4.8v2.2h-4.8l-.9-1.1zM125.4 81.4h4.8v2.3h-4.8l-.9-1.1zM144.1 94.1h4.8l1 1.2-1 1.1h-4.8zM144.1 89.1h4.8l1 1.1-1 1.1h-4.8zM144.1 91.6h4.8l1 1.1-1 1.1h-4.8z"/>
<path d="M144.1 86.5h4.8l1 1.1-1 1.1h-4.8zM144.1 81.4h4.8l1 1.2-1 1.1h-4.8zM144.1 84h4.8l1 1.1-1 1.1h-4.8zM256.2 99.2h7.6v2.2h-7.6l-.9-1.1zM90.9 114.5h8.5l.9 1.1-.9 1.1h-8.5zM91.3 119.5h8.1l.9 1.2-.9 1.1h-8.1zM91.6 114.6h7.2M92 119.7h6.8M122.9 117h3.9v2.2h-3.9l-1-1.1zM123.4 117.2h2.7M162.2 114.5h4.5l.9 1.1-.9 1.1h-4.5zM162.2 111.9h4.5l.9 1.1-.9 1.1h-4.5z"/>
<path d="M163.1 119.5h3.6l.9 1.2-.9 1.1h-3.6zM163.9 119.7h2.2M206.3 108.1h3.6l.9 1.1-.9 1.1h-3.6zM207 108.3h2.3M256.2 118.3h5.9v2.2h-5.9l-.9-1.1zM256.2 110.6h4.7v2.3h-4.7l-.9-1.1zM18.6 132.2h3.3l1 1.2-1 1.1h-3.3zM18.6 134.8h3.3l1 1.1-1 1.1h-3.3zM18.6 137.3h3.3l1 1.1-1 1.1h-3.3zM54.3 139.9h8.1v2.2h-8.1l-1-1.1zM206.3 122.1h3.6l.9 1.1-.9 1.1h-3.6zM207 122.2h2.3"/>
<path d="M256.2 124.6h4.7v2.2h-4.7l-.9-1.1zM16.4 150h5.5l1 1.1-1 1.1h-5.5zM17.1 150.2h4.3M18.6 147.5h3.3l1 1.1-1 1.1h-3.3zM18.6 144.9h3.3l1 1.2-1 1.1h-3.3zM54.3 142.4h8.2v2.2h-8.2l-1-1.1zM54.3 144.9h7.6v2.3h-7.6l-1-1.1zM227.3 152.4v2.8M227.3 157.2v2.8M238.8 152.4v2.8M238.8 157.2v2.8M273 152.4v2.8"/>
<path d="M273 157.2v2.8"/>
<circle cx="181" cy="59.7" r=".63"/>
<circle cx="181" cy="41.9" r=".63"/>
<circle cx="221.6" cy="66" r=".63"/>
</g>
<path d="M198.6 24.8h.8l-.4 .5 .3 .1 .1 .4-.2 .3h-.4M219.9 60.4h.4l.2 .3-.8 .9h.8M235.4 157.8h.5M235.4 157.2h.6M246.9 157.8h.4M246.9 157.2h.6M281.2 157.8h.4M281.2 157.2h.6M281.2 148.1l-.4 1.3" fill="none" stroke="#006464" stroke-width=".18"/>
<path d="M225.3 155.4h4.1M225.3 157h4.1M236.7 155.4h4.1M236.7 157h4.1" fill="none" stroke="#840000" stroke-width=".51"/>
<g fill="none" stroke="#009600" stroke-width=".18">
<path d="M189.2 19.1v2.5M33 39.4h2.6M33 31.8h2.6M53.3 21.6v2.5M71.1 39.4h2.6M71.1 31.8h2.6M71.1 34.3h2.6M71.1 36.8h2.6M132.1 25.4h6.3M138.4 30.5h-2.5v2.5h25.4v26.7h15.2M153.7 27.9h2.5v8.9h-20.3v2.6h2.5M174 31.8h2.5"/>
<path d="M174 29.2h2.5M174 34.3h2.5M174 36.8h2.5M201.9 29.2h10.2v7.6h30.5M242.6 34.3h-24.2v12.7h-16.5M268 39.4h2.5M268 34.3h2.5M268 36.8h2.5M33 44.5h2.6M33 41.9h2.6M33 54.6h2.6M33 52.1h2.6"/>
<path d="M71.1 44.5h2.6M71.1 41.9h2.6M71.1 47h2.6M71.1 54.6h2.6M71.1 59.7h2.6M71.1 49.5h2.6M71.1 57.2h2.6M132.1 44.5h6.3M153.7 41.9h22.8M174 47h2.5M174 54.6h2.5M174 52.1h2.5"/>
<path d="M174 49.5h2.5M223.5 52.1h2.6M226.1 57.2v8.8h-1.3M242.6 41.9v12.7h-1.3M268 41.9h2.5M33 67.3h2.6M33 69.9h2.6M33 64.8h2.6M33 62.2h2.6M33 77.5h2.6M33 74.9h2.6M33 72.4h2.6"/>
<path d="M71.1 67.3h2.6M71.1 69.9h2.6M71.1 64.8h2.6M71.1 62.2h2.6M71.1 77.5h2.6M71.1 72.4h2.6M106.7 77.5h2.5M124.5 74.9v2.6h-2.6M149.9 77.5h2.5M162.6 77.5h3.8M174 67.3h2.5M174 64.8h2.5"/>
<path d="M189.2 74.9v2.6M207 63.5h2.5M207 68.6h2.5M33 80h2.6M71.1 92.7h2.6M71.1 90.2h2.6M71.1 95.3h2.6M71.1 82.6h2.6M71.1 80h2.6M71.1 87.6h2.6M71.1 85.1h2.6M106.7 92.7h2.5"/>
<path d="M106.7 90.2h2.5M106.7 95.3h2.5M106.7 82.6h2.5M106.7 80h2.5M106.7 87.6h2.5M106.7 85.1h2.5M121.9 90.2h2.6M121.9 95.3h2.6v3.8M121.9 82.6h2.6M121.9 80h2.6M121.9 87.6h2.6M121.9 85.1h2.6"/>
<path d="M149.9 92.7h2.5M149.9 90.2h2.5M149.9 95.3h2.5M149.9 82.6h2.5M149.9 80h2.5M149.9 87.6h2.5M149.9 85.1h2.5M237.5 97.8h-37.1v15.2h-4.8M53.3 105.4v2.6M100.3 115.6h3.8M119.4 118.1h2.5M167.6 115.6h2.6"/>
<path d="M167.6 113h2.6M195.6 118.1h5.1v10.2h12.7M210.8 109.2h2.6M213.4 114.3h-6.4v1.3h-11.4M228.6 111.8h26.7M237.5 102.9h-3.8v13.9h3.8M252.7 119.4h2.6M252.7 100.3h2.6M22.9 135.9h2.5M22.9 133.4h2.5M22.9 138.4h2.5M38.1 123.2v2.5"/>
<path d="M90.2 125.7h2.5M100.3 120.7h3.8M102.9 120.7v5h-2.6M167.6 120.7h2.6M210.8 123.2h2.6M228.6 125.7h26.7M237.5 121.9h-3.8v3.8M22.9 151.1h2.5M22.9 146.1h2.5M22.9 148.6h2.5M38.1 158.8v2.5M50.8 143.5h2.5"/>
<path d="M50.8 141h2.5M50.8 146.1h2.5M113 156.2v5.1h-2.5M138.4 148.6h1.3M139.7 143.5h-1.3v17.8h-1.2M158.7 148.6h1.3M158.7 156.2h1.3M160 143.5h-1.3v17.8M193 152.4h86.4M120.6 166.4h48.3M157.5 161.3h2.5M193 160h86.4"/>
<path d="M120.6 191.8h48.3"/>
</g>
<g fill="none" stroke="#000084" stroke-width=".18">
<path d="M121.3 92.1l1.2 1.2M122.5 92.1l-1.2 1.2M50.2 137.8l1.2 1.2M50.2 135.3l1.2 1.2M50.2 132.7l1.2 1.3M51.4 137.8l-1.2 1.2M51.4 135.3l-1.2 1.2M51.4 132.7l-1.2 1.3M195 120l1.2 1.3M196.2 120l-1.2 1.3M50.2 148l1.2 1.2M50.2 150.5l1.2 1.2"/>
<path d="M51.4 148l-1.2 1.2M51.4 150.5l-1.2 1.2M127.7 158.1l1.2 1.3M128.9 158.1l-1.2 1.3M154.3 145.4l1.2 1.3M155.5 145.4l-1.2 1.3M174.7 158.1l1.2 1.3M174.7 145.4l1.2 1.3M175.9 158.1l-1.2 1.3M175.9 145.4l-1.2 1.3"/>
</g>
<path d="M32.4 177.1h1M32.4 179.2h1M32.3 181.2h.9M32.3 183.3h.9" fill="none" stroke="#0000c2" stroke-width=".18"/>
<path d="M179.3 49.1h.7" fill="none" stroke="#a90000" stroke-width=".18"/>
<g fill="#009600" stroke="#009600" stroke-width=".18">
<circle cx="134.6" cy="166.4" r=".46"/>
<circle cx="148.6" cy="166.4" r=".46"/>
<circle cx="138.4" cy="148.6" r=".46"/>
<circle cx="158.7" cy="161.3" r=".46"/>
<circle cx="113" cy="161.3" r=".46"/>
<circle cx="134.6" cy="191.8" r=".46"/>
<circle cx="148.6" cy="191.8" r=".46"/>
<circle cx="102.9" cy="120.7" r=".46"/>
<circle cx="238.8" cy="152.4" r=".46"/>
<circle cx="238.8" cy="160" r=".46"/>
<circle cx="250.2" cy="160" r=".46"/>
<circle cx="261.6" cy="152.4" r=".46"/>
<circle cx="261.6" cy="160" r=".46"/>
<circle cx="250.2" cy="152.4" r=".46"/>
<circle cx="273" cy="152.4" r=".46"/>
<circle cx="273" cy="160" r=".46"/>
<circle cx="227.3" cy="160" r=".46"/>
<circle cx="227.3" cy="152.4" r=".46"/>
<circle cx="161.3" cy="41.9" r=".46"/>
<circle cx="215.9" cy="160" r=".46"/>
<circle cx="215.9" cy="152.4" r=".46"/>
<circle cx="204.5" cy="160" r=".46"/>
<circle cx="158.7" cy="148.6" r=".46"/>
<circle cx="158.7" cy="156.2" r=".46"/>
<circle cx="162.6" cy="166.4" r=".46"/>
<circle cx="204.5" cy="152.4" r=".46"/>
<circle cx="162.6" cy="191.8" r=".46"/>
<circle cx="233.7" cy="125.7" r=".46"/>
<circle cx="233.7" cy="111.8" r=".46"/>
</g>
<g font-size="2.8" fill="#840000">
<text x="178" y="190.9">Title:</text>
<text x="187.7" y="190.9">JFF</text>
</g>
<g font-size="2.1" fill="#840000">
<text x="178" y="178">Just</text>
<text x="183.9" y="178">for</text>
<text x="188.3" y="178">Fun</text>
<text x="193.6" y="178">-</text>
<text x="196.8" y="178">Computer</text>
<text x="178" y="184">Sheet:</text>
<text x="178" y="181.2">Skoti</text>
<text x="186.2" y="184">/PPI/</text>
<text x="178" y="186.7">File:</text>
<text x="184.1" y="186.7">ppi.kicad_sch</text>
<text x="178" y="196.9">KiCad</text>
<text x="178" y="194.1">Size:</text>
<text x="184.7" y="194.1">A4</text>
<text x="185.7" y="196.9">E.D.A.</text>
<text x="193.3" y="196.9">9.0.0</text>
<text x="200" y="194.1">Date:</text>
<text x="207" y="194.1">2025-10-06</text>
<text x="263" y="194.3">Rev:</text>
<text x="263" y="196.9">Id:</text>
<text x="267.1" y="196.9">9/10</text>
<text x="269.4" y="194.3">1.1c</text>
</g>
<g font-size="1.8" fill="#840000">
<text x="35" y="11.9">1</text>
<text x="85" y="11.9">2</text>
<text x="135" y="11.9">3</text>
<text x="185" y="11.9">4</text>
<text x="235" y="11.9">5</text>
<text x="285" y="11.9">6</text>
<text x="124" y="26.4">CS_PPI</text>
<text x="10.3" y="35.9">A</text>
<text x="25.8" y="32.7">RESET</text>
<text x="74.9" y="35.2">PA1</text>
<text x="74.9" y="32.7">PA0</text>
<text x="168.9" y="35.2">PA4</text>
<text x="168.9" y="32.7">PA2</text>
<text x="168.9" y="30.2">PA0</text>
<text x="271.8" y="35.2">SLTSL0</text>
<text x="285.3" y="35.9">A</text>
<text x="25" y="40.3">CS_PPI</text>
<text x="74.9" y="37.8">PA2</text>
<text x="74.9" y="40.3">PA3</text>
<text x="168.9" y="37.8">PA6</text>
<text x="271.8" y="40.3">SLTSL2</text>
<text x="271.8" y="37.8">SLTSL1</text>
<text x="28.8" y="45.4">~{WR}</text>
<text x="29" y="42.9">~{RD}</text>
<text x="74.9" y="42.9">PA4</text>
<text x="74.9" y="47.9">PA6</text>
<text x="74.9" y="45.4">PA5</text>
<text x="124.9" y="45.4">~{RESET}</text>
<text x="168.9" y="47.9">PA1</text>
<text x="271.8" y="42.9">SLTSL3</text>
<text x="29.2" y="53">A0</text>
<text x="74.9" y="50.5">PA7</text>
<text x="168.9" y="50.5">PA3</text>
<text x="168.9" y="53">PA5</text>
<text x="216.8" y="53">~{MREQ}</text>
<text x="29.2" y="55.6">A1</text>
<text x="74.9" y="58.1">PB1</text>
<text x="74.9" y="55.6">PB0</text>
<text x="168.9" y="55.6">PA7</text>
<text x="29.1" y="63.2">D0</text>
<text x="29.1" y="65.7">D1</text>
<text x="74.9" y="63.2">PB3</text>
<text x="74.9" y="65.7">PB4</text>
<text x="74.9" y="60.6">PB2</text>
<text x="169" y="65.7">A14</text>
<text x="200.6" y="64.5">~{RFSH}</text>
<text x="29.1" y="68.3">D2</text>
<text x="29.1" y="70.8">D3</text>
<text x="74.9" y="68.3">PB5</text>
<text x="74.9" y="70.8">PB6</text>
<text x="169" y="68.3">A15</text>
<text x="29.1" y="75.9">D5</text>
<text x="29.1" y="73.3">D4</text>
<text x="74.9" y="73.3">PB7</text>
<text x="29.1" y="78.4">D6</text>
<text x="29.1" y="81">D7</text>
<text x="74.9" y="78.4">PC0</text>
<text x="74.9" y="83.5">PC2</text>
<text x="74.9" y="81">PC1</text>
<text x="101.5" y="83.5">PB2</text>
<text x="101.5" y="81">PB1</text>
<text x="101.5" y="78.4">PB0</text>
<text x="125.7" y="81">PC0</text>
<text x="125.7" y="83.5">PC1</text>
<text x="144.6" y="81">PB1</text>
<text x="144.6" y="83.5">PB2</text>
<text x="144.6" y="78.4">PB0</text>
<text x="10.3" y="85.9">B</text>
<text x="74.9" y="88.6">CAS_MOT</text>
<text x="74.9" y="86">PC3</text>
<text x="101.5" y="86">PB3</text>
<text x="101.5" y="88.6">PB4</text>
<text x="125.7" y="88.6">PC3</text>
<text x="125.7" y="86">PC2</text>
<text x="144.6" y="88.6">PB4</text>
<text x="144.6" y="86">PB3</text>
<text x="285.3" y="85.9">B</text>
<text x="74.9" y="93.7">PC6</text>
<text x="74.9" y="91.1">CAS_OUT</text>
<text x="101.5" y="93.7">PB6</text>
<text x="101.5" y="91.1">PB5</text>
<text x="125.7" y="91.1">PC6</text>
<text x="144.6" y="91.1">PB5</text>
<text x="144.6" y="93.7">PB6</text>
<text x="74.9" y="96.2">BEEP</text>
<text x="101.5" y="96.2">PB7</text>
<text x="144.6" y="96.2">PB7</text>
<text x="256.5" y="101.3">CSROM</text>
<text x="162.7" y="114">A15</text>
<text x="206.8" y="110.2">~{RD}</text>
<text x="256.5" y="112.7">CS1</text>
<text x="91.4" y="116.5">~{VDP_INT}</text>
<text x="123.2" y="119.1">~{INT}</text>
<text x="162.7" y="116.5">A14</text>
<text x="91.8" y="121.6">~{SLT_INT}</text>
<text x="163.6" y="121.6">~{RD}</text>
<text x="206.8" y="124.1">~{RD}</text>
<text x="256.5" y="120.3">CS12</text>
<text x="256.5" y="126.7">CS2</text>
<text x="10.3" y="135.9">C</text>
<text x="19.1" y="134.3">A3</text>
<text x="19.1" y="136.8">A4</text>
<text x="285.3" y="135.9">C</text>
<text x="19.1" y="139.4">A5</text>
<text x="54.6" y="141.9">CS_VDP</text>
<text x="19.1" y="149.5">A6</text>
<text x="19.1" y="147">A7</text>
<text x="54.6" y="144.5">CS_PSG</text>
<text x="54.6" y="147">CS_PPI</text>
<text x="16.9" y="152.1">~{IORQ}</text>
<text x="10.3" y="185.9">D</text>
<text x="285.3" y="185.9">D</text>
<text x="35" y="199.9">1</text>
<text x="85" y="199.9">2</text>
<text x="135" y="199.9">3</text>
<text x="185" y="199.9">4</text>
<text x="235" y="199.9">5</text>
<text x="285" y="199.9">6</text>
</g>
<g font-size="1.8" fill="#006464">
<text x="187.2" y="16.3">+5V</text>
<text x="51.3" y="18.9">+5V</text>
<text x="142.4" y="23.8">74LS00</text>
<text x="143.5" y="21.3">U21A</text>
<text x="191.3" y="23.8">U23</text>
<text x="55.4" y="25.1">U26</text>
<text x="55.4" y="27.6">82C55A</text>
<text x="191.3" y="26.4">74LS153</text>
<text x="252.7" y="28.9">U22A</text>
<text x="40.4" y="32.6">RESET</text>
<text x="54.2" y="32.8" transform="rotate(-90 54.2 32.8)">VCC</text>
<text x="62.5" y="32.6">PA0</text>
<text x="62.5" y="35.2">PA1</text>
<text x="182.6" y="30.1">I0a</text>
<text x="182.6" y="32.6">I1a</text>
<text x="182.6" y="35.2">I2a</text>
<text x="190.1" y="31.5" transform="rotate(-90 190.1 31.5)">VCC</text>
<text x="193.3" y="30.1">Za</text>
<text x="248.7" y="35.2">A1</text>
<text x="251" y="31.5">74LS139</text>
<text x="259.1" y="35.2">O0</text>
<text x="40.4" y="40.2">~{CS}</text>
<text x="62.5" y="37.7">PA2</text>
<text x="62.5" y="40.2">PA3</text>
<text x="182.6" y="37.7">I3a</text>
<text x="248.7" y="37.7">A0</text>
<text x="259.1" y="37.7">O1</text>
<text x="259.1" y="40.2">O2</text>
<text x="40.4" y="42.8">~{RD}</text>
<text x="40.4" y="45.3">~{WR}</text>
<text x="62.5" y="42.8">PA4</text>
<text x="62.5" y="45.3">PA5</text>
<text x="62.5" y="47.9">PA6</text>
<text x="142.4" y="47.9">74LS00</text>
<text x="182.6" y="42.8">Ea</text>
<text x="182.6" y="47.9">I0b</text>
<text x="193.3" y="47.9">Zb</text>
<text x="231.2" y="48">U24A</text>
<text x="248.7" y="42.8">E</text>
<text x="259.1" y="42.8">O3</text>
<text x="40.4" y="52.9">A0</text>
<text x="62.5" y="50.4">PA7</text>
<text x="143.4" y="50.4">U21B</text>
<text x="182.6" y="50.4">I1b</text>
<text x="182.6" y="52.9">I2b</text>
<text x="230" y="50.5">74LS32</text>
<text x="40.4" y="55.5">A1</text>
<text x="62.3" y="55.5">PB0</text>
<text x="62.3" y="58">PB1</text>
<text x="182.6" y="55.5">I3b</text>
<text x="214.6" y="59.4">U16C</text>
<text x="40.4" y="63.1">D0</text>
<text x="40.4" y="65.6">D1</text>
<text x="62.3" y="60.6">PB2</text>
<text x="62.3" y="63.1">PB3</text>
<text x="62.3" y="65.6">PB4</text>
<text x="182.6" y="60.6">Eb</text>
<text x="182.6" y="65.6">S0</text>
<text x="213.5" y="61.9">74LS02</text>
<text x="40.4" y="68.2">D2</text>
<text x="40.4" y="70.7">D3</text>
<text x="62.3" y="68.2">PB5</text>
<text x="62.3" y="70.7">PB6</text>
<text x="182.6" y="68.2">S1</text>
<text x="190.1" y="68.8" transform="rotate(-90 190.1 68.8)">GND</text>
<text x="199.8" y="69.9">GND</text>
<text x="40.4" y="73.3">D4</text>
<text x="40.4" y="75.8">D5</text>
<text x="62.3" y="73.3">PB7</text>
<text x="110.6" y="75.9">KEYBOARD</text>
<text x="114.4" y="73.4">J9</text>
<text x="119.3" y="77.2">2</text>
<text x="122.4" y="72.2">+5V</text>
<text x="155" y="75.9">4.7K</text>
<text x="155.2" y="73.4">RN1</text>
<text x="164.3" y="74.8">+5V</text>
<text x="40.4" y="78.3">D6</text>
<text x="40.4" y="80.9">D7</text>
<text x="62.3" y="78.3">PC0</text>
<text x="62.3" y="80.9">PC1</text>
<text x="62.3" y="83.4">PC2</text>
<text x="187.2" y="82.8">GND</text>
<text x="62.3" y="86">PC3</text>
<text x="62.3" y="88.5">PC4</text>
<text x="62.3" y="91">PC5</text>
<text x="62.3" y="93.6">PC6</text>
<text x="242.6" y="93.7">U27A</text>
<text x="54.2" y="100.6" transform="rotate(-90 54.2 100.6)">GND</text>
<text x="62.3" y="96.1">PC7</text>
<text x="241.5" y="96.2">74LS08</text>
<text x="122.4" y="104.4">GND</text>
<text x="180.3" y="107.7">U22B</text>
<text x="217.3" y="107.7">74LS32</text>
<text x="218.4" y="105.1">U24B</text>
<text x="51.3" y="113.3">GND</text>
<text x="109.1" y="111.5">U27C</text>
<text x="176.3" y="113.9">A1</text>
<text x="178.6" y="110.2">74LS139</text>
<text x="186.7" y="113.9">O0</text>
<text x="242.5" y="112.7">U27B</text>
<text x="108.1" y="114">74LS08</text>
<text x="176.3" y="116.4">A0</text>
<text x="186.7" y="116.4">O1</text>
<text x="186.7" y="119">O2</text>
<text x="218.4" y="119.1">U24C</text>
<text x="241.5" y="115.3">74LS08</text>
<text x="36.1" y="120.5">+5V</text>
<text x="176.3" y="121.5">E</text>
<text x="186.7" y="121.5">O3</text>
<text x="217.3" y="121.6">74LS32</text>
<text x="40.1" y="128">U28</text>
<text x="40.1" y="130.5">74LS138</text>
<text x="82.9" y="127">+5V</text>
<text x="94.6" y="126.6">10K</text>
<text x="95.2" y="129.1">R2</text>
<text x="31.5" y="134.2">A0</text>
<text x="31.5" y="136.8">A1</text>
<text x="39" y="135.7" transform="rotate(-90 39 135.7)">VCC</text>
<text x="42" y="134.2">O0</text>
<text x="42" y="136.8">O1</text>
<text x="31.5" y="139.3">A2</text>
<text x="42" y="139.3">O2</text>
<text x="42" y="141.8">O3</text>
<text x="143.7" y="141.9">74LS32</text>
<text x="144.7" y="139.4">U24D</text>
<text x="164" y="141.9">74LS00</text>
<text x="165" y="139.4">U21C</text>
<text x="31.5" y="146.9">E3</text>
<text x="31.5" y="149.5">E2</text>
<text x="42" y="144.4">O4</text>
<text x="42" y="146.9">O5</text>
<text x="42" y="149.5">O6</text>
<text x="277.4" y="149.7">+5V</text>
<text x="31.5" y="152">E1</text>
<text x="39" y="152.7" transform="rotate(-90 39 152.7)">GND</text>
<text x="42" y="152">O7</text>
<text x="117" y="154.6">74LS08</text>
<text x="118" y="152.1">U27D</text>
<text x="164" y="154.6">74LS00</text>
<text x="165" y="152.1">U21D</text>
<text x="196" y="158.8">100nF</text>
<text x="196" y="156.2">C29</text>
<text x="207.4" y="158.8">100nF</text>
<text x="207.4" y="156.2">C30</text>
<text x="218.8" y="158.8">100nF</text>
<text x="218.8" y="156.2">C31</text>
<text x="230.3" y="158.8">100nF</text>
<text x="230.3" y="156.2">C32</text>
<text x="241.7" y="158.8">100nF</text>
<text x="241.7" y="156.2">C33</text>
<text x="253.1" y="158.8">100nF</text>
<text x="253.1" y="156.2">C34</text>
<text x="264.6" y="158.8">100nF</text>
<text x="264.6" y="156.2">C35</text>
<text x="276" y="158.8">100nF</text>
<text x="276" y="156.2">C36</text>
<text x="36.1" y="166.6">GND</text>
<text x="103.2" y="162.6">GND</text>
<text x="129.9" y="162.6">GND</text>
<text x="150.2" y="162.6">GND</text>
<text x="172.1" y="167.7">+5V</text>
<text x="277.4" y="165.3">GND</text>
<text x="121.5" y="176.3" transform="rotate(-90 121.5 176.3)">VCC</text>
<text x="135.5" y="176.3" transform="rotate(-90 135.5 176.3)">VCC</text>
<text x="149.5" y="176.3" transform="rotate(-90 149.5 176.3)">VCC</text>
<text x="163.4" y="176.3" transform="rotate(-90 163.4 176.3)">VCC</text>
<text x="119" y="180.3" transform="rotate(-90 119 180.3)">U27E</text>
<text x="121.5" y="185.7" transform="rotate(-90 121.5 185.7)">GND</text>
<text x="124.1" y="182.9" transform="rotate(-90 124.1 182.9)">74LS08</text>
<text x="132.9" y="180.3" transform="rotate(-90 132.9 180.3)">U24E</text>
<text x="135.5" y="185.7" transform="rotate(-90 135.5 185.7)">GND</text>
<text x="138" y="182.9" transform="rotate(-90 138 182.9)">74LS32</text>
<text x="146.9" y="180.3" transform="rotate(-90 146.9 180.3)">U21E</text>
<text x="149.5" y="185.7" transform="rotate(-90 149.5 185.7)">GND</text>
<text x="152" y="181.6" transform="rotate(-90 152 181.6)">74LS00</text>
<text x="160.9" y="180.3" transform="rotate(-90 160.9 180.3)">U22C</text>
<text x="163.4" y="185.7" transform="rotate(-90 163.4 185.7)">GND</text>
<text x="166" y="182.9" transform="rotate(-90 166 182.9)">74LS139</text>
<text x="172.1" y="193.1">GND</text>
</g>
<g font-size="1.8" fill="#a90000">
<text x="53.1" y="27.3" transform="rotate(-90 53.1 27.3)">26</text>
<text x="139.6" y="25.1">1</text>
<text x="151.1" y="27.7">3</text>
<text x="178.4" y="29">6</text>
<text x="189" y="25.4" transform="rotate(-90 189 25.4)">16</text>
<text x="198.7" y="29">7</text>
<text x="36.2" y="31.5">35</text>
<text x="68.5" y="31.5">4</text>
<text x="68.5" y="34">3</text>
<text x="139.6" y="30.2">2</text>
<text x="178.4" y="31.5">5</text>
<text x="178.4" y="34">4</text>
<text x="244.4" y="34">3</text>
<text x="264.7" y="34">4</text>
<text x="36.8" y="39.1">6</text>
<text x="36.8" y="41.7">5</text>
<text x="67.9" y="41.7">40</text>
<text x="68.5" y="36.6">2</text>
<text x="68.5" y="39.1">1</text>
<text x="139.6" y="39.1">4</text>
<text x="151.1" y="41.7">6</text>
<text x="178.4" y="36.6">3</text>
<text x="178.4" y="41.7">1</text>
<text x="244.4" y="36.6">2</text>
<text x="244.4" y="41.7">1</text>
<text x="264.7" y="36.6">5</text>
<text x="264.7" y="39.1">6</text>
<text x="264.7" y="41.7">7</text>
<text x="36.2" y="44.2">36</text>
<text x="67.9" y="44.2">39</text>
<text x="67.9" y="46.7">38</text>
<text x="139.6" y="44.2">5</text>
<text x="177.8" y="46.7">10</text>
<text x="198.7" y="46.7">9</text>
<text x="36.8" y="51.8">9</text>
<text x="67.9" y="49.3">37</text>
<text x="177.8" y="49.3">11</text>
<text x="177.8" y="51.8">12</text>
<text x="227.5" y="51.8">1</text>
<text x="36.8" y="54.4">8</text>
<text x="67.9" y="54.4">18</text>
<text x="67.9" y="56.9">19</text>
<text x="67.9" y="59.4">20</text>
<text x="177.8" y="54.4">13</text>
<text x="177.8" y="59.4">15</text>
<text x="227.5" y="56.9">2</text>
<text x="238.7" y="54.4">3</text>
<text x="36.2" y="62">34</text>
<text x="36.2" y="64.5">33</text>
<text x="67.9" y="62">21</text>
<text x="67.9" y="64.5">22</text>
<text x="177.8" y="64.5">14</text>
<text x="211" y="63.2">8</text>
<text x="221.6" y="65.8">10</text>
<text x="36.2" y="67.1">32</text>
<text x="36.2" y="69.6">31</text>
<text x="67.9" y="67.1">23</text>
<text x="67.9" y="69.6">24</text>
<text x="178.4" y="67.1">2</text>
<text x="211" y="68.3">9</text>
<text x="36.2" y="72.1">30</text>
<text x="36.2" y="74.7">29</text>
<text x="36.2" y="77.2">28</text>
<text x="67.9" y="72.1">25</text>
<text x="67.9" y="77.2">14</text>
<text x="110.4" y="77.2">1</text>
<text x="152.3" y="77.2">2</text>
<text x="160.6" y="77.2">1</text>
<text x="189" y="73.1" transform="rotate(-90 189 73.1)">8</text>
<text x="36.2" y="79.8">27</text>
<text x="67.9" y="79.8">15</text>
<text x="67.9" y="82.3">16</text>
<text x="110.4" y="79.8">3</text>
<text x="110.4" y="82.3">5</text>
<text x="119.3" y="79.8">4</text>
<text x="119.3" y="82.3">6</text>
<text x="152.3" y="79.8">3</text>
<text x="152.3" y="82.3">4</text>
<text x="67.9" y="84.8">17</text>
<text x="67.9" y="87.4">13</text>
<text x="67.9" y="89.9">12</text>
<text x="109.8" y="89.9">11</text>
<text x="110.4" y="84.8">7</text>
<text x="110.4" y="87.4">9</text>
<text x="118.7" y="87.4">10</text>
<text x="118.7" y="89.9">12</text>
<text x="119.3" y="84.8">8</text>
<text x="152.3" y="84.8">5</text>
<text x="152.3" y="87.4">6</text>
<text x="152.3" y="89.9">7</text>
<text x="67.9" y="92.5">11</text>
<text x="67.9" y="95">10</text>
<text x="109.8" y="92.5">13</text>
<text x="109.8" y="95">15</text>
<text x="118.7" y="92.5">14</text>
<text x="118.7" y="95">16</text>
<text x="152.3" y="92.5">8</text>
<text x="152.3" y="95">9</text>
<text x="238.7" y="97.5">1</text>
<text x="250.1" y="100.1">3</text>
<text x="53.1" y="104.2" transform="rotate(-90 53.1 104.2)">7</text>
<text x="238.7" y="102.6">2</text>
<text x="171.4" y="112.8">13</text>
<text x="191.7" y="112.8">12</text>
<text x="214.8" y="109">4</text>
<text x="226" y="111.5">6</text>
<text x="105.3" y="115.3">9</text>
<text x="116.8" y="117.9">8</text>
<text x="171.4" y="115.3">14</text>
<text x="191.7" y="115.3">11</text>
<text x="191.7" y="117.9">10</text>
<text x="214.8" y="114">5</text>
<text x="238.7" y="116.6">4</text>
<text x="250.1" y="119.1">6</text>
<text x="104.7" y="120.4">10</text>
<text x="171.4" y="120.4">15</text>
<text x="192.3" y="120.4">9</text>
<text x="214.8" y="122.9">9</text>
<text x="226" y="125.5">8</text>
<text x="238.7" y="121.7">5</text>
<text x="37.8" y="129.6" transform="rotate(-90 37.8 129.6)">16</text>
<text x="214.2" y="128">10</text>
<text x="27.2" y="133.1">1</text>
<text x="27.2" y="135.6">2</text>
<text x="46.9" y="133.1">15</text>
<text x="46.9" y="135.6">14</text>
<text x="27.2" y="138.2">3</text>
<text x="46.9" y="138.2">13</text>
<text x="46.9" y="140.7">12</text>
<text x="46.9" y="143.3">11</text>
<text x="140.5" y="143.3">12</text>
<text x="161.2" y="143.3">9</text>
<text x="27.2" y="145.8">6</text>
<text x="27.2" y="148.3">5</text>
<text x="46.9" y="145.8">10</text>
<text x="47.6" y="148.3">9</text>
<text x="140.5" y="148.3">13</text>
<text x="151.7" y="145.8">11</text>
<text x="160.6" y="148.3">10</text>
<text x="172.6" y="145.8">8</text>
<text x="27.2" y="150.9">4</text>
<text x="47.6" y="150.9">7</text>
<text x="113.6" y="156">12</text>
<text x="160.6" y="156">12</text>
<text x="37.8" y="156.9" transform="rotate(-90 37.8 156.9)">8</text>
<text x="113.6" y="161">13</text>
<text x="125.1" y="158.5">11</text>
<text x="160.6" y="161">13</text>
<text x="172" y="158.5">11</text>
<text x="120.4" y="170.2" transform="rotate(-90 120.4 170.2)">14</text>
<text x="134.4" y="170.2" transform="rotate(-90 134.4 170.2)">14</text>
<text x="148.3" y="170.2" transform="rotate(-90 148.3 170.2)">14</text>
<text x="162.3" y="170.2" transform="rotate(-90 162.3 170.2)">16</text>
<text x="120.4" y="189.9" transform="rotate(-90 120.4 189.9)">7</text>
<text x="134.4" y="189.9" transform="rotate(-90 134.4 189.9)">7</text>
<text x="148.3" y="189.9" transform="rotate(-90 148.3 189.9)">7</text>
<text x="162.3" y="189.9" transform="rotate(-90 162.3 189.9)">8</text>
</g>
<g font-size="1.8" fill="#0000c2">
<text x="26.7" y="177.8">IO90</text>
<text x="26.7" y="179.8">IO98</text>
<text x="34.9" y="177.8">PRINTER</text>
<text x="34.9" y="179.8">VDP</text>
<text x="44" y="177.8">(NOT</text>
<text x="49.6" y="177.8">USED)</text>
<text x="26.7" y="181.9">IOA0</text>
<text x="26.7" y="183.9">IOA8</text>
<text x="34.8" y="181.9">PSG</text>
<text x="34.8" y="183.9">PPI</text>
</g>
</svg>
